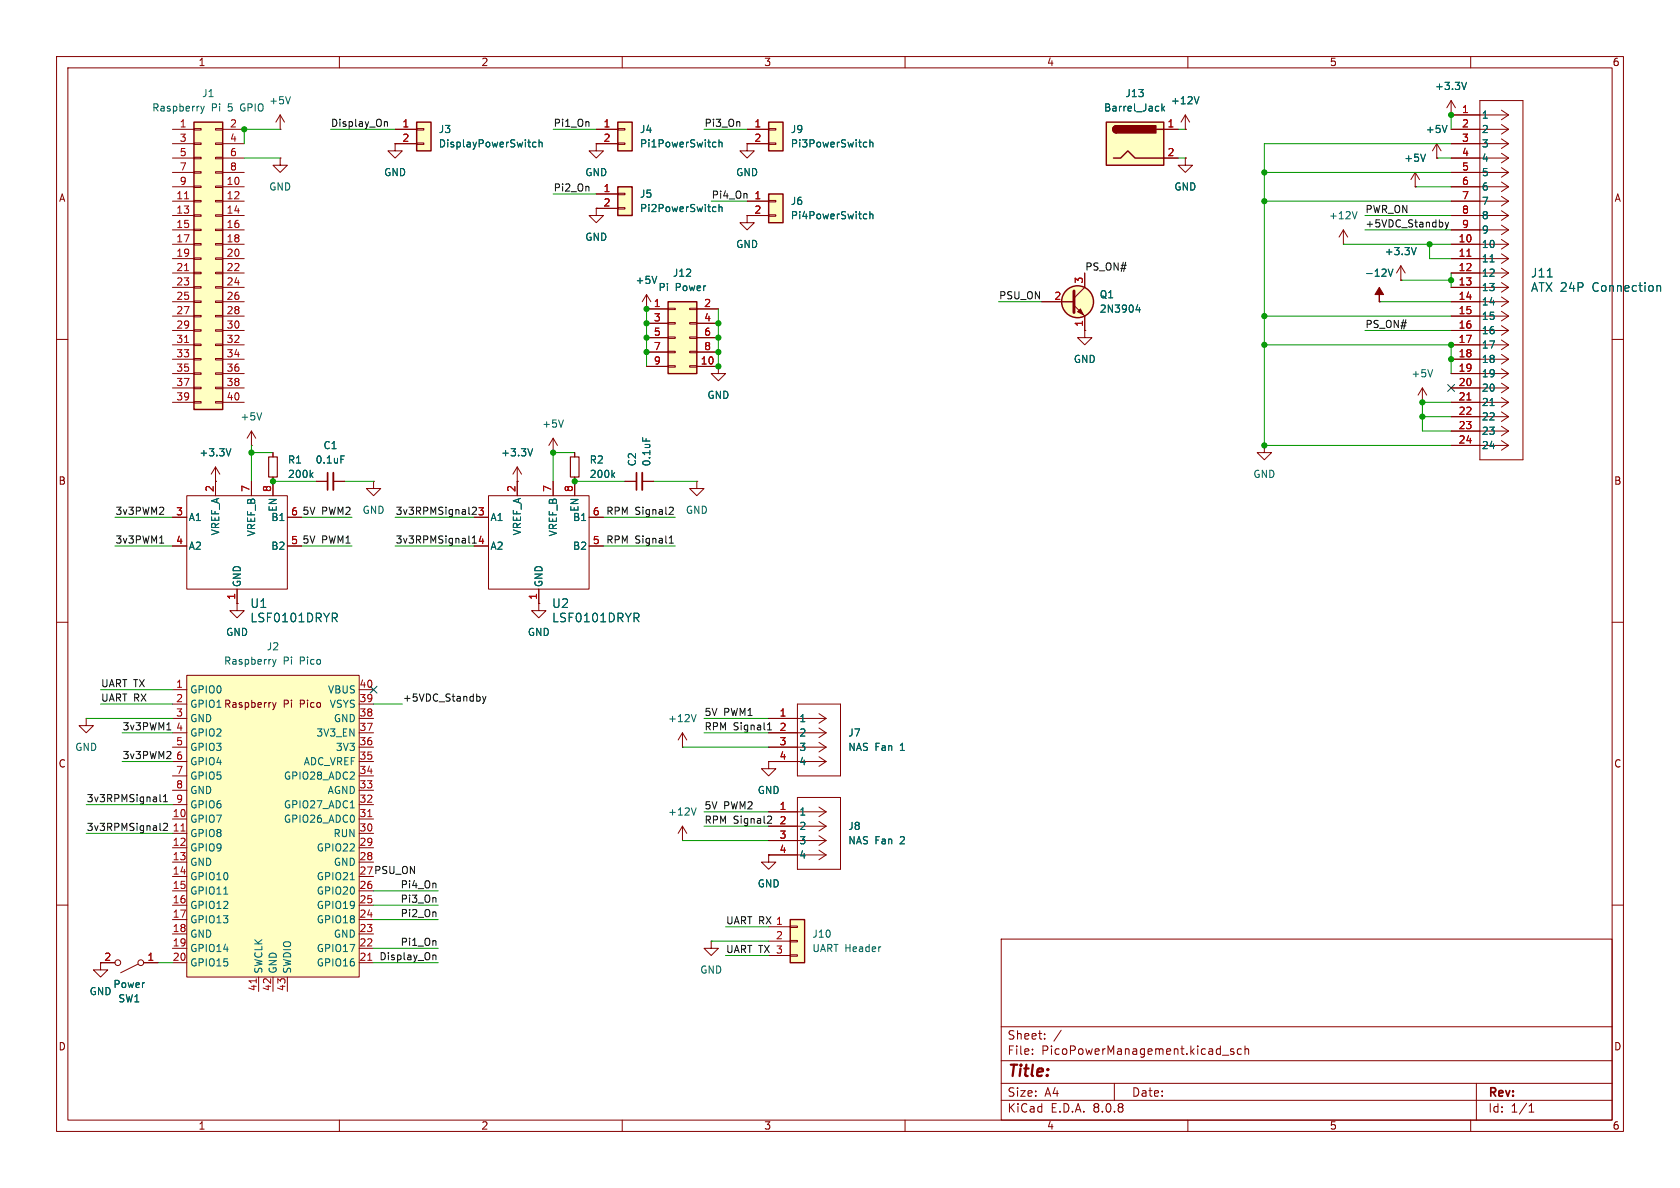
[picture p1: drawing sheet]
<svg xmlns="http://www.w3.org/2000/svg" width="297mm" height="210mm" viewBox="0 0 297 210" stroke-linecap="round" stroke-linejoin="round" font-family="sans-serif">
<g fill="none" stroke="#840000" stroke-width=".18">
<path d="M10 10h277v190h-277zM12 12h273v186h-273zM60 10v2M110 10v2M160 10v2M210 10v2M260 10v2M10 60h2M285 60h2M10 110h2M285 110h2M10 160h2"/>
<path d="M177 166h108v32h-108zM285 160h2M60 198v2M110 198v2M160 198v2M177 194.5h108M177 191.5h108M177 187.5h108M177 181.5h108M182.5 186.3v.1M182.5 185.5v.1M184.7 183.6v.1"/>
<path d="M184.7 182.8v.1M187.6 182.1l-1.3 2M197 191.5v3M210 198v2M216.1 186.5h1.1M218.1 185.5l-.4-.1-.2 .2 .1 .2 .5 .2v.3h-.6M219.5 185.5l-.5-.1-.3 .3v.4l.2 .2h.6M220.1 185.5l.2-.1 .4 .1v.9M220.1 184.9v1.5M260 198v2M261 191.5v6.5M270.3 196.6h.9"/>
<path d="M270.3 195.5l.4-.4v1.5"/>
</g>
<path d="M109.2 21.6h2.6v5.1h-2.6z" fill="#ffffc2"/>
<g fill="none" stroke="#840000" stroke-width=".18">
<path d="M49.5 27.9v1.3h1.3l-1.3 1.3-1.2-1.3h1.2M49.5 27.9h.1M49.5 22.9h.1M49.5 20.3l-.7 1.3M49.5 20.3v2.6M49.5 20.3l.8 1.3M105.4 22.9h3.8M105.4 25.4h3.8M109.2 25.3h1.3v.2h-1.3zM109.2 22.7h1.3v.3h-1.3zM132.1 38.1v1.3h1.2l-1.2 1.2-1.3-1.2h1.3M132.1 38.1h.1"/>
<path d="M97.8 77.5l-.8 1.2M97.8 77.5v2.5M97.8 77.5l.8 1.2M97.8 80h.1M120.6 148.6h.1M120.6 146.1l-.7 1.2M120.6 146.1v2.5M120.6 146.1l.8 1.2"/>
</g>
<path d="M109.2 21.6h2.6v5.1h-2.6z" fill="none" stroke="#840000" stroke-width=".25"/>
<path d="M51.3 17.1l-.4 1.3M126.2 25.1l.4 .1M126.6 25.9l-.4 .1M127.1 25.3l.2-.2 .3 .1 .1 .8M127.1 24.7v1.3M99.6 74.2l-.4 1.3M123.1 142.8l-.5 1.3" fill="none" stroke="#006464" stroke-width=".18"/>
<path d="M34.3 21.6h5.1v50.8h-5.1z" fill="#ffffc2"/>
<g fill="none" stroke="#840000" stroke-width=".18">
<path d="M30.5 22.9h3.8M30.5 33h3.8M30.5 35.6h3.8M30.5 38.1h3.8M30.5 25.4h3.8M30.5 27.9h3.8M30.5 30.5h3.8M34.3 38h1.3v.2h-1.3zM34.3 35.4h1.3v.3h-1.3zM34.3 32.9h1.3v.2h-1.3zM34.3 30.4h1.3v.2h-1.3zM34.3 27.8h1.3v.3h-1.3z"/>
<path d="M34.3 25.3h1.3v.2h-1.3zM34.3 22.7h1.3v.3h-1.3zM38.1 38h1.3v.2h-1.3zM38.1 35.4h1.3v.3h-1.3zM38.1 32.9h1.3v.2h-1.3zM38.1 30.4h1.3v.2h-1.3zM38.1 27.8h1.3v.3h-1.3zM38.1 25.3h1.3v.2h-1.3zM38.1 22.7h1.3v.3h-1.3zM39.4 22.9h3.8M39.4 33h3.8M39.4 35.6h3.8"/>
<path d="M39.4 38.1h3.8M39.4 25.4h3.8M39.4 27.9h3.8M39.4 30.5h3.8M69.8 25.4v1.3h1.3l-1.3 1.2-1.2-1.2h1.2M69.8 25.4h.1M30.5 40.6h3.8M30.5 43.2h3.8M30.5 45.7h3.8M30.5 48.3h3.8M30.5 50.8h3.8M30.5 53.3h3.8"/>
<path d="M30.5 55.9h3.8M30.5 58.4h3.8M34.3 58.3h1.3v.2h-1.3zM34.3 55.8h1.3v.2h-1.3zM34.3 53.2h1.3v.3h-1.3zM34.3 50.7h1.3v.2h-1.3zM34.3 48.1h1.3v.3h-1.3zM34.3 45.6h1.3v.2h-1.3zM34.3 43.1h1.3v.2h-1.3zM34.3 40.5h1.3v.3h-1.3zM38.1 58.3h1.3v.2h-1.3zM38.1 55.8h1.3v.2h-1.3z"/>
<path d="M38.1 53.2h1.3v.3h-1.3zM38.1 50.7h1.3v.2h-1.3zM38.1 48.1h1.3v.3h-1.3zM38.1 45.6h1.3v.2h-1.3zM38.1 43.1h1.3v.2h-1.3zM38.1 40.5h1.3v.3h-1.3zM39.4 40.6h3.8M39.4 43.2h3.8M39.4 45.7h3.8M39.4 48.3h3.8M39.4 50.8h3.8M39.4 53.3h3.8"/>
<path d="M39.4 55.9h3.8M39.4 58.4h3.8M30.5 61h3.8M30.5 63.5h3.8M30.5 66h3.8M30.5 68.6h3.8M30.5 71.1h3.8M34.3 71h1.3v.2h-1.3zM34.3 68.5h1.3v.2h-1.3zM34.3 65.9h1.3v.3h-1.3zM34.3 63.4h1.3v.2h-1.3zM34.3 60.8h1.3v.3h-1.3z"/>
<path d="M38.1 71h1.3v.2h-1.3zM38.1 68.5h1.3v.2h-1.3zM38.1 65.9h1.3v.3h-1.3zM38.1 63.4h1.3v.2h-1.3zM38.1 60.8h1.3v.3h-1.3zM39.4 61h3.8M39.4 63.5h3.8M39.4 66h3.8M39.4 68.6h3.8M39.4 71.1h3.8M120.6 132.1h.1M120.6 129.5l-.7 1.3"/>
<path d="M120.6 129.5v2.6M120.6 129.5l.8 1.3"/>
</g>
<path d="M34.3 21.6h5.1v50.8h-5.1z" fill="none" stroke="#840000" stroke-width=".25"/>
<path d="M32.6 35.1h.8M32.6 47.8h.8M32.6 60.5h.8" fill="none" stroke="#a90000" stroke-width=".18"/>
<path d="M35.5 18.8l.3 .8M35.8 19.6l-.3 .5M36.1 18.8l-.3 .8M123.1 126.3l-.5 1.3" fill="none" stroke="#006464" stroke-width=".18"/>
<path d="M73.7 21.6h2.5v5.1h-2.5z" fill="#ffffc2"/>
<g fill="none" stroke="#840000" stroke-width=".18">
<path d="M256.5 17.8l-.7 1.3M256.5 17.8v2.5M256.5 17.8l.8 1.3M69.8 22.9h3.9M69.8 25.4h3.9M73.7 25.3h1.2v.2h-1.2zM73.7 22.7h1.2v.3h-1.2zM256.5 20.3h.1M184.1 53.3h5.8M189.9 54l1.9 1.9v2.5M191.8 58.4v1.3h1.2l-1.2 1.3-1.3-1.3h1.3M191.8 58.4h.1"/>
<path d="M191.8 48.3v2.5l-1.9 1.9M237.5 43.2h.1M237.5 40.6l-.8 1.3M237.5 40.6v2.6M237.5 40.6l.8 1.3M44.4 78.7h.1M44.4 76.2l-.7 1.3M44.4 76.2v2.5M44.4 76.2l.8 1.3M127 64.8v1.2h1.3l-1.3 1.3-1.3-1.3h1.3M127 64.8h.1M38.1 85.1h.1"/>
<path d="M38.1 82.6l-.8 1.2M38.1 82.6v2.5M38.1 82.6l.8 1.2M48.3 80v.8M48.3 84.3v.8M55.9 85.1h2M58.9 85.1h2.1M110.5 85.1h2M113.5 85.1h2.1M41.9 106.7v1.3h1.3l-1.3 1.2-1.3-1.2h1.3M41.9 106.7h.1M135.9 134.6v1.3h1.3l-1.3 1.3-1.3-1.3h1.3"/>
<path d="M135.9 134.6h.1M135.9 134.6h10.1M135.9 132.1h10.1M135.9 129.5h10.1M135.9 127h10.1M141 124.5h7.6v12.7h-7.6zM144.8 133.8l1.2 .8M144.8 131.2l1.2 .9M144.8 128.7l1.2 .8M144.8 126.2l1.2 .8M146 134.6l-1.2 .9M146 132.1l-1.2 .8"/>
<path d="M146 129.5l-1.2 .9M146 127l-1.2 .8M135.9 151.1v1.3h1.3l-1.3 1.3-1.3-1.3h1.3M135.9 151.1h.1M135.9 151.1h10.1M135.9 148.6h10.1M135.9 146.1h10.1M135.9 143.5h10.1M141 141h7.6v12.7h-7.6zM144.8 150.3l1.2 .8M144.8 147.7l1.2 .9M144.8 145.2l1.2 .9"/>
<path d="M144.8 142.7l1.2 .8M146 151.1l-1.2 .9M146 148.6l-1.2 .8M146 146.1l-1.2 .8M146 143.5l-1.2 .9M125.7 166.4v1.2h1.3l-1.3 1.3-1.2-1.3h1.2M125.7 166.4h.1"/>
</g>
<g fill="none" stroke="#840000" stroke-width=".25">
<path d="M73.7 21.6h2.5v5.1h-2.5z"/>
<circle cx="190.5" cy="53.3" r="2.82"/>
</g>
<g fill="none" stroke="#006464" stroke-width=".18">
<path d="M259.3 14.5l-.5 1.3M94.8 25.2l-.4-.1-.2 .3 .1 .5h.5M95.3 25.3l.2-.2 .3 .1v.8M95.3 24.7v1.3M239.9 37.4l-.4 1.3M201.1 53.9l-.3 .9h.8M201.4 54.3v.9M40.8 79.3l-.4 1.3M46.3 73l-.5 1.2M113.6 77.4v.6M55 83.9l.3 .5M55.3 83.6l-.5 .4"/>
<path d="M60.3 80.6h.6"/>
</g>
<path d="M58.9 83.6v3M113.5 83.6v3" fill="none" stroke="#840000" stroke-width=".33"/>
<path d="M57.9 83.6v3M112.5 83.6v3" fill="none" stroke="#840000" stroke-width=".3"/>
<path d="M47.5 80.8h1.5v3.5h-1.5z" fill="none" stroke="#840000" stroke-width=".2"/>
<circle cx="190.5" cy="53.3" r="2.82" fill="#ffffc2" stroke="#ffffc2" stroke-width=".18"/>
<path d="M189.9 51.4v3.8" fill="none" stroke="#840000" stroke-width=".51"/>
<path d="M190.5 55.1l.5-.5 .5 1z" fill="#840000" stroke="#840000" stroke-width=".18"/>
<path d="M139.7 162.6h2.5v7.6h-2.5z" fill="#ffffc2"/>
<g fill="none" stroke="#840000" stroke-width=".18">
<path d="M105.4 25.4v1.3h1.3l-1.3 1.2-1.3-1.2h1.3M105.4 25.4h.1M209.5 27.9v1.3h1.3l-1.3 1.3-1.2-1.3h1.2M209.5 27.9h.1M209.5 22.9h.1M209.5 20.3l-.7 1.3M209.5 20.3v2.6M209.5 20.3l.8 1.3M223.5 78.7v1.3h1.3l-1.3 1.3-1.3-1.3h1.3M223.5 78.7h.1M30.5 91.4h2.5M30.5 96.5h2.5"/>
<path d="M33 87.6h17.8v16.5h-17.8zM38.1 85.1v2.5M44.4 85.1v2.5M48.3 85.1v2.5M50.8 91.4h2.5M50.8 96.5h2.5M66 85.1v1.3h1.3l-1.3 1.2-1.2-1.2h1.2M66 85.1h.1M41.9 104.1v2.6M135.9 163.8h3.8M135.9 166.4h3.8M135.9 168.9h3.8"/>
<path d="M139.7 168.8h1.3v.2h-1.3zM139.7 166.2h1.3v.3h-1.3zM139.7 163.7h1.3v.3h-1.3z"/>
</g>
<path d="M139.7 162.6h2.5v7.6h-2.5z" fill="none" stroke="#840000" stroke-width=".25"/>
<path d="M212 17.1l-.5 1.3M59.1 109.2l.5 .7M59.3 108.4l.3 .3-.1 .3-.2 .2" fill="none" stroke="#006464" stroke-width=".18"/>
<path d="M109.2 33h2.6v5.1h-2.6z" fill="#ffffc2"/>
<path d="M105.4 34.3h3.8M105.4 36.8h3.8M109.2 36.7h1.3v.3h-1.3zM109.2 34.2h1.3v.2h-1.3zM243.8 53.3h.1" fill="none" stroke="#840000" stroke-width=".18"/>
<path d="M109.2 33h2.6v5.1h-2.6z" fill="none" stroke="#840000" stroke-width=".25"/>
<path d="M126.2 36.6h.4M126.6 37.3l-.4 .1M127.1 36.7l.2-.1h.3l.1 .8M127.1 36.1v1.3M245.4 47.6l.4 1.2 .5-1.2" fill="none" stroke="#006464" stroke-width=".18"/>
<path d="M243.8 50.8l.8 1.3h-.8v1.2v-1.2h-.7z" fill="#840000" stroke="#840000" stroke-width=".18"/>
<path d="M135.9 21.6h2.5v5.1h-2.5z" fill="#ffffc2"/>
<path d="M132.1 22.9h3.8M132.1 25.4h3.8M135.9 25.3h1.3v.2h-1.3zM135.9 22.7h1.3v.3h-1.3zM114.3 54.6h.1M114.3 52.1l-.8 1.2M114.3 52.1v2.5M114.3 52.1l.8 1.2M15.2 127v1.3h1.3l-1.3 1.2-1.2-1.2h1.2M15.2 127h.1" fill="none" stroke="#840000" stroke-width=".18"/>
<path d="M135.9 21.6h2.5v5.1h-2.5z" fill="none" stroke="#840000" stroke-width=".25"/>
<path d="M152.9 25.1l.3 .1M153.2 25.9l-.3 .1M153.8 25.3l.2-.2 .3 .1v.8M153.8 24.7v1.3M116.1 48.8l-.4 1.3" fill="none" stroke="#006464" stroke-width=".18"/>
<path d="M118.1 53.3h5.1v12.7h-5.1z" fill="#ffffc2"/>
<g fill="none" stroke="#840000" stroke-width=".18">
<path d="M261.6 17.8h7.6v63.5h-7.6zM265.4 19.5l1.3 .8M132.1 25.4v1.3h1.2l-1.2 1.2-1.3-1.2h1.3M132.1 25.4h.1M256.5 38.1h10.2M256.5 35.6h10.2M256.5 33h10.2M256.5 30.5h10.2M256.5 27.9h10.2M256.5 25.4h10.2M256.5 22.9h10.2M256.5 20.3h10.2"/>
<path d="M265.4 39.8l1.3 .8M265.4 37.3l1.3 .8M265.4 34.7l1.3 .9M265.4 32.2l1.3 .8M265.4 29.6l1.3 .9M265.4 27.1l1.3 .8M265.4 24.6l1.3 .8M265.4 22l1.3 .9M266.7 38.1l-1.3 .8M266.7 35.6l-1.3 .8M266.7 33l-1.3 .9M266.7 30.5l-1.3 .8"/>
<path d="M266.7 27.9l-1.3 .9M266.7 25.4l-1.3 .8M266.7 22.9l-1.3 .8M266.7 20.3l-1.3 .9M114.3 54.6h3.8M114.3 57.2h3.8M114.3 59.7h3.8M118.1 59.6h1.3v.2h-1.3zM118.1 57h1.3v.3h-1.3zM118.1 54.5h1.3v.2h-1.3zM121.9 59.6h1.3v.2h-1.3zM121.9 57h1.3v.3h-1.3z"/>
<path d="M121.9 54.5h1.3v.2h-1.3zM123.2 54.6h3.8M123.2 57.2h3.8M123.2 59.7h3.8M247.6 49.5h.1M247.6 47l-.7 1.3M247.6 47v2.5M247.6 47l.8 1.3M256.5 58.4h10.2M256.5 55.9h10.2M256.5 53.3h10.2M256.5 50.8h10.2"/>
<path d="M256.5 48.3h10.2M256.5 45.7h10.2M256.5 43.2h10.2M256.5 40.6h10.2M265.4 57.6l1.3 .8M265.4 55l1.3 .9M265.4 52.5l1.3 .8M265.4 50l1.3 .8M265.4 47.4l1.3 .9M265.4 44.9l1.3 .8M265.4 42.3l1.3 .9M266.7 58.4l-1.3 .9"/>
<path d="M266.7 55.9l-1.3 .8M266.7 53.3l-1.3 .9M266.7 50.8l-1.3 .8M266.7 48.3l-1.3 .8M266.7 45.7l-1.3 .9M266.7 43.2l-1.3 .8M266.7 40.6l-1.3 .9M114.3 64.8h3.8M114.3 62.2h3.8M118.1 64.6h1.3v.3h-1.3zM118.1 62.1h1.3v.3h-1.3zM121.9 64.6h1.3v.3h-1.3z"/>
<path d="M121.9 62.1h1.3v.3h-1.3zM123.2 64.8h3.8M123.2 62.2h3.8M251.5 71.1h.1M251.5 68.6l-.8 1.3M251.5 68.6v2.5M251.5 68.6l.7 1.3M256.5 78.7h10.2M256.5 76.2h10.2M256.5 73.7h10.2M256.5 71.1h10.2M256.5 68.6h10.2"/>
<path d="M256.5 66h10.2M256.5 63.5h10.2M256.5 61h10.2M265.4 77.9l1.3 .8M265.4 75.4l1.3 .8M265.4 72.8l1.3 .9M265.4 70.3l1.3 .8M265.4 67.7l1.3 .9M265.4 65.2l1.3 .8M265.4 62.7l1.3 .8M265.4 60.1l1.3 .9M266.7 78.7l-1.3 .9"/>
<path d="M266.7 76.2l-1.3 .8M266.7 73.7l-1.3 .8M266.7 71.1l-1.3 .9M266.7 68.6l-1.3 .8M266.7 66l-1.3 .9M266.7 63.5l-1.3 .8M266.7 61l-1.3 .8"/>
</g>
<path d="M118.1 53.3h5.1v12.7h-5.1z" fill="none" stroke="#840000" stroke-width=".25"/>
<path d="M250.4 43.8l-.5 1.2M263.4 46.3h.8M273.5 49h.9M292.9 50.5v1M292.9 50.6l.2-.1 .4 .1 .1 .9M253.3 65.3l-.4 1.3M263.4 71.7h.8" fill="none" stroke="#006464" stroke-width=".18"/>
<path d="M259.3 45.3h.7M259.3 70.7h.7" fill="none" stroke="#a90000" stroke-width=".18"/>
<path d="M135.9 34.3h2.5v5.1h-2.5z" fill="#ffffc2"/>
<path d="M132.1 35.6h3.8M132.1 38.1h3.8M135.9 38h1.3v.2h-1.3zM135.9 35.4h1.3v.3h-1.3zM250.2 33h.1M250.2 30.5l-.8 1.3M250.2 30.5v2.5M250.2 30.5l.8 1.3M254 27.9h.1M254 25.4l-.8 1.3M254 25.4v2.5M254 25.4l.8 1.3" fill="none" stroke="#840000" stroke-width=".18"/>
<path d="M135.9 34.3h2.5v5.1h-2.5z" fill="none" stroke="#840000" stroke-width=".25"/>
<path d="M152.9 37.8l.3 .1M153.2 38.6l-.3 .1M153.8 38l.2-.2 .3 .1v.8M153.8 37.4v1.3M252 27.2l-.4 1.3M255.8 22.2l-.4 1.2" fill="none" stroke="#006464" stroke-width=".18"/>
<path d="M195.6 21.6h10.1v7.6h-10.1z" fill="#ffffc2"/>
<path d="M195.6 21.6h10.1v7.6h-10.1zM196.8 27.9h1.3l1.3-1.2 1.3 1.2h5M197.4 22.2a.64 .64 0 0 0-.7 .7 .64 .64 0 0 0 .7 .6M204.5 22.9h1.2" fill="none" stroke="#840000" stroke-width=".25"/>
<g fill="#840000" stroke="#840000" stroke-width=".25">
<path d="M196.9 22.4l.5-.2v1.3a.63 .63 0 0 1-.6-.4 .63 .63 0 0 1 .1-.7z"/>
<path d="M197.4 22.2h6.9v1.3h-6.9z"/>
</g>
<path d="M205.7 22.9h2.6M205.7 27.9h2.6" fill="none" stroke="#840000" stroke-width=".18"/>
<path d="M205.4 18.4v1.2M205.5 19.1l.4 .5M205.9 18.8l-.5 .5" fill="none" stroke="#006464" stroke-width=".18"/>
<path d="M33 119.4h30.5v53.3h-30.5z" fill="#ffffc2"/>
<g fill="none" stroke="#840000" stroke-width=".18">
<path d="M69.8 25.4h.1M69.8 22.9h3.9M69.8 25.4h3.9M105.4 36.8v1.3h1.3l-1.3 1.3-1.3-1.3h1.3M105.4 36.8h.1M105.4 25.4h.1M105.4 22.9h3.8M105.4 25.4h3.8M105.4 34.3h3.8M105.4 36.8h3.8M132.1 25.4h.1M132.1 38.1h.1"/>
<path d="M132.1 35.6h3.8M132.1 38.1h3.8M132.1 22.9h3.8M132.1 25.4h3.8M205.7 22.9h2.6M205.7 27.9h2.6M209.5 27.9h.1M209.5 22.9h.1M250.2 33h.1M254 27.9h.1M256.5 20.3h.1M256.5 35.6h5.1"/>
<path d="M256.5 38.1h5.1M256.5 22.9h5.1M256.5 25.4h5.1M256.5 27.9h5.1M256.5 20.3h5.1M256.5 30.5h5.1M256.5 33h5.1M114.3 54.6h.1M114.3 54.6h3.8M114.3 57.2h3.8M114.3 59.7h3.8M123.2 54.6h3.8"/>
<path d="M123.2 57.2h3.8M123.2 59.7h3.8M184.1 53.3h5.8M191.8 58.4h.1M191.8 48.3v2.5M191.8 55.9v2.5M243.8 53.3h.1M247.6 49.5h.1M256.5 53.3h5.1M256.5 43.2h5.1M256.5 45.7h5.1M256.5 48.3h5.1"/>
<path d="M256.5 50.8h5.1M256.5 55.9h5.1M256.5 58.4h5.1M256.5 40.6h5.1M114.3 64.8h3.8M114.3 62.2h3.8M123.2 64.8h3.8M123.2 62.2h3.8M127 64.8h.1M256.5 61h5.1M256.5 63.5h5.1M256.5 66h5.1"/>
<path d="M256.5 68.6h5.1M256.5 71.1h5.1M256.5 73.7h5.1M256.5 76.2h5.1M256.5 78.7h5.1M30.5 91.4h2.5M30.5 96.5h2.5M38.1 85.1h.1M38.1 85.1v2.5M44.4 85.1v2.5M48.3 80v.8M48.3 84.3v3.3"/>
<path d="M50.8 91.4h2.5M50.8 96.5h2.5M55.9 85.1h2M58.9 85.1h2.1M83.8 91.4h2.6M83.8 96.5h2.6M86.4 87.6h17.7v16.5h-17.7zM91.4 85.1h.1M91.4 82.6v5M91.4 82.6l-.7 1.2M91.4 82.6l.8 1.2M97.8 85.1v2.5"/>
<path d="M101.6 80v.8M101.6 84.3v3.3M104.1 91.4h2.6M104.1 96.5h2.6M110.5 85.1h2M113.5 85.1h2.1M123.2 85.1v1.3h1.3l-1.3 1.2-1.3-1.2h1.3M123.2 85.1h.1M33 119.4h30.5v53.3h-30.5zM41.9 106.7h.1M41.9 104.1v2.6M95.2 106.7v1.3h1.3l-1.3 1.2-1.2-1.2h1.2"/>
<path d="M95.2 106.7h.1M95.2 104.1v2.6M30.5 121.9h2.5M30.5 124.5h2.5M30.5 127h2.5M30.5 139.7h2.5M30.5 137.2h2.5M30.5 134.6h2.5M30.5 132.1h2.5M30.5 129.5h2.5M48.2 124.2l.3 .8M48.5 125l-.3 .5"/>
<path d="M48.8 124.2l-.3 .8M63.5 121.9h2.5M63.5 124.5h2.5M63.5 127h2.5M63.5 139.7h2.5M63.5 137.2h2.5M63.5 134.6h2.5M63.5 132.1h2.5M63.5 129.5h2.5M135.9 134.6h.1M135.9 127h5.1M135.9 134.6h5.1"/>
<path d="M135.9 132.1h5.1M135.9 129.5h5.1M30.5 144.8h2.5M30.5 147.3h2.5M30.5 149.9h2.5M30.5 152.4h2.5M30.5 154.9h2.5M30.5 157.5h2.5M30.5 142.2h2.5M63.5 144.8h2.5M63.5 147.3h2.5M63.5 149.9h2.5"/>
<path d="M63.5 152.4h2.5M63.5 157.5h2.5M63.5 142.2h2.5M135.9 151.1h.1M135.9 143.5h5.1M135.9 146.1h5.1M135.9 148.6h5.1M135.9 151.1h5.1M20.3 170.2h-2.5v1.3h1.2l-1.2 1.2-1.3-1.2h1.3M24.4 170.4l-3.1 1.6M25.4 170.2h2.5M30.5 160h2.5"/>
<path d="M30.5 162.6h2.5M30.5 165.1h2.5M30.5 167.6h2.5M30.5 170.2h2.5M45.7 172.7v2.6M48.3 172.7v2.6M50.8 172.7v2.6M63.5 160h2.5M63.5 162.6h2.5M63.5 165.1h2.5M63.5 167.6h2.5M63.5 170.2h2.5"/>
<circle cx="20.8" cy="170.2" r=".51"/>
<circle cx="24.9" cy="170.2" r=".51"/>
</g>
<path d="M259.3 45.3h.7M259.3 70.7h.7M32 146.9h.7M65 144.4h.7M45.3 173v.7M65 169.8h.7" fill="none" stroke="#a90000" stroke-width=".18"/>
<g fill="none" stroke="#006464" stroke-width=".18">
<path d="M205.4 18.4v1.2M205.5 19.1l.4 .5M205.9 18.8l-.5 .5M212 17.1l-.5 1.3M259.3 14.5l-.5 1.3M94.8 25.2l-.4-.1-.2 .3 .1 .5h.5M95.3 25.3l.2-.2 .3 .1v.8M95.3 24.7v1.3M126.2 25.1l.4 .1M126.2 36.6h.4M126.6 25.9l-.4 .1M126.6 37.3l-.4 .1"/>
<path d="M127.1 25.3l.2-.2 .3 .1 .1 .8M127.1 36.7l.2-.1h.3l.1 .8M127.1 24.7v1.3M127.1 36.1v1.3M152.9 37.8l.3 .1M152.9 25.1l.3 .1M153.2 38.6l-.3 .1M153.2 25.9l-.3 .1M153.8 38l.2-.2 .3 .1v.8M153.8 24.7v1.3M153.8 37.4v1.3M153.8 25.3l.2-.2 .3 .1v.8"/>
<path d="M252 27.2l-.4 1.3M255.8 22.2l-.4 1.2M116.1 48.8l-.4 1.3M201.1 53.9l-.3 .9h.8M201.4 54.3v.9M245.4 47.6l.4 1.2 .5-1.2M250.4 43.8l-.5 1.2M263.4 46.3h.8M273.5 49h.9M292.9 50.5v1M292.9 50.6l.2-.1 .4 .1 .1 .9M40.8 79.3l-.4 1.3"/>
<path d="M94.2 79.3l-.5 1.3M113.6 77.4v.6M263.4 71.7h.8M55 83.9l.3 .5M55.3 83.6l-.5 .4M60.3 80.6h.6M108.3 83.9l.4 .5M108.7 83.6l-.5 .4M48.2 116.6l.3 .8M48.5 117.4l-.3 .4M48.8 116.6l-.3 .8M59.1 109.2l.5 .7"/>
<path d="M59.3 108.4l.3 .3-.1 .3-.2 .2M112.5 109.2l.5 .7M112.7 108.4l.3 .3-.1 .3-.2 .2M39.6 158.1h.7M61.9 155.5h.7M61.9 142.8h.7"/>
</g>
<path d="M100.8 80.8h1.6v3.5h-1.6z" fill="none" stroke="#840000" stroke-width=".2"/>
<g fill="none" stroke="#0f0f0f" stroke-width=".18">
<path d="M68 21.6h.4l.1 .7M255.5 39.3l.3 .8M256.1 39.3l-.3 .8M255.8 40.1l-.3 .5M28.2 96h.7M82.9 94.7v1.1l.2 .2M83 90.9h.1M83.5 96h.7M83.9 94.7l-.4 .4M84 89.7l-.5 .1M84.2 90.2l-.8 .7h.8M118.3 96h.7"/>
<path d="M118.3 95.1l.4-.4v1.3M118.5 89.7h.4l.1 .3-.7 .9h.7M29.5 129h.7M85.3 123.1l.3 .8M85.6 123.9l-.3 .5M85.9 123.1l-.3 .8M135.7 129h.7M135.7 128.1l.4-.3v1.2M28.3 140.5v1l.2 .2M28.3 146.7l.2 .1M28.9 145.7l.5-.2 .2 .4-.8 .9h.8M28.9 141.7h.7"/>
<path d="M28.9 140.8l.3-.3v1.2M135.9 144.3h.4l.1 .3-.8 .9h.8M76.6 168.9h.4l.1 .8"/>
</g>
<g fill="none" stroke="#009600" stroke-width=".18">
<path d="M43.2 27.9h6.3M49.5 22.9h-6.3v2.5M58.4 22.9h11.4M97.8 22.9h7.6M97.8 34.3h7.6M124.5 22.9h7.6M125.7 35.6h6.4M208.3 22.9h1.2M208.3 27.9h1.2M223.5 30.5h33M223.5 35.6h33M241.3 38.1h15.2"/>
<path d="M250.2 33h6.3M254 27.9h2.5M256.5 25.4h-33v53.3h33M256.5 20.3v2.6M114.3 54.6v10.2M127 54.6v10.2M176.5 53.3h7.6M223.5 55.9h33M237.5 43.2h19M241.3 58.4h15.2M241.3 40.6h15.2M243.8 53.3h12.7"/>
<path d="M247.6 49.5h8.9M252.7 43.2v2.5h3.8M256.5 48.3v2.5M44.4 78.7v6.4M223.5 61h33v5M251.5 73.7h5M256.5 71.1h-5v5.1h5M20.3 96.5h10.2M20.3 91.4h10.2M44.4 80h3.9M48.3 85.1h7.6M53.3 96.5h8.9"/>
<path d="M53.3 91.4h8.9M61 85.1h5M69.8 96.5h14M69.8 91.4h14M101.6 85.1h8.9M101.6 80h-3.8v5.1M106.7 96.5h12.7M106.7 91.4h12.7M115.6 85.1h7.6M15.2 127h15.3M17.8 124.5h12.7M17.8 121.9h12.7"/>
<path d="M21.6 129.5h8.9M21.6 134.6h8.9M66 124.5h5.1M120.6 132.1h15.3M124.5 129.5h11.4M124.5 127h11.4M15.2 142.2h15.3M15.2 147.3h15.3M66 157.5h11.5M120.6 148.6h15.3M124.5 143.5h11.4M124.5 146.1h11.4"/>
<path d="M27.9 170.2h2.6M66 170.2h11.5M66 167.6h11.5M66 162.6h11.5M66 160h11.5M125.7 166.4h10.2M128.3 168.9h7.6M128.3 163.8h7.6"/>
</g>
<path d="M255.9 68l1.2 1.2M257.1 68l-1.2 1.2M65.4 121.3l1.2 1.2M66.6 121.3l-1.2 1.2" fill="none" stroke="#000084" stroke-width=".18"/>
<g fill="#009600" stroke="#009600" stroke-width=".18">
<circle cx="114.3" cy="57.2" r=".46"/>
<circle cx="114.3" cy="54.6" r=".46"/>
<circle cx="127" cy="59.7" r=".46"/>
<circle cx="127" cy="62.2" r=".46"/>
<circle cx="127" cy="64.8" r=".46"/>
<circle cx="127" cy="57.2" r=".46"/>
<circle cx="114.3" cy="62.2" r=".46"/>
<circle cx="114.3" cy="59.7" r=".46"/>
<circle cx="97.8" cy="80" r=".46"/>
<circle cx="101.6" cy="85.1" r=".46"/>
<circle cx="43.2" cy="22.9" r=".46"/>
<circle cx="44.4" cy="80" r=".46"/>
<circle cx="48.3" cy="85.1" r=".46"/>
<circle cx="223.5" cy="35.6" r=".46"/>
<circle cx="223.5" cy="55.9" r=".46"/>
<circle cx="223.5" cy="30.5" r=".46"/>
<circle cx="223.5" cy="61" r=".46"/>
<circle cx="223.5" cy="78.7" r=".46"/>
<circle cx="251.5" cy="73.7" r=".46"/>
<circle cx="256.5" cy="63.5" r=".46"/>
<circle cx="256.5" cy="61" r=".46"/>
<circle cx="256.5" cy="49.5" r=".46"/>
<circle cx="256.5" cy="20.3" r=".46"/>
<circle cx="251.5" cy="71.1" r=".46"/>
<circle cx="252.7" cy="43.2" r=".46"/>
</g>
<text font-size="2.8" fill="#840000" x="178" y="190.9">Title:</text>
<g font-size="2.1" fill="#006464">
<text x="270.6" y="49.3">J11</text>
<text x="270.6" y="51.8">ATX 24P</text>
<text x="281.5" y="51.8">Connection</text>
<text x="44.2" y="107.7">U1</text>
<text x="97.5" y="107.7">U2</text>
<text x="44.2" y="110.2">LSF0101DRYR</text>
<text x="97.5" y="110.2">LSF0101DRYR</text>
</g>
<g font-size="2.1" fill="#840000">
<text x="178" y="184">Sheet:</text>
<text x="178" y="186.7">File:</text>
<text x="184.1" y="186.7">PicoPowerManagement.kicad_sch</text>
<text x="178" y="196.9">KiCad</text>
<text x="178" y="194.1">Size:</text>
<text x="184.7" y="194.1">A4</text>
<text x="185.7" y="196.9">E.D.A.</text>
<text x="193.3" y="196.9">8.0.8</text>
<text x="200" y="194.1">Date:</text>
<text x="263" y="194.3">Rev:</text>
<text x="263" y="196.9">Id:</text>
<text x="267.1" y="196.9">1/1</text>
</g>
<g font-size="1.8" fill="#840000">
<text x="35" y="11.9">1</text>
<text x="85" y="11.9">2</text>
<text x="135" y="11.9">3</text>
<text x="185" y="11.9">4</text>
<text x="235" y="11.9">5</text>
<text x="285" y="11.9">6</text>
<text x="10.3" y="35.9">A</text>
<text x="285.3" y="35.9">A</text>
<text x="10.3" y="85.9">B</text>
<text x="285.3" y="85.9">B</text>
<text x="50.1" y="125.3">Pi</text>
<text x="53.1" y="125.3">Pico</text>
<text x="10.3" y="135.9">C</text>
<text x="285.3" y="135.9">C</text>
<text x="10.3" y="185.9">D</text>
<text x="285.3" y="185.9">D</text>
<text x="35" y="199.9">1</text>
<text x="85" y="199.9">2</text>
<text x="135" y="199.9">3</text>
<text x="185" y="199.9">4</text>
<text x="235" y="199.9">5</text>
<text x="285" y="199.9">6</text>
</g>
<g font-size="1.8" fill="#006464">
<text x="35.6" y="17.4">J1</text>
<text x="198.9" y="17.4">J13</text>
<text x="253.6" y="16.1">+3.3V</text>
<text x="26.8" y="19.9">Raspberry</text>
<text x="37.4" y="19.9">Pi</text>
<text x="40.4" y="19.9">5</text>
<text x="42.8" y="19.9">GPIO</text>
<text x="47.5" y="18.6">+5V</text>
<text x="77.5" y="23.7">J3</text>
<text x="113" y="23.7">J4</text>
<text x="139.7" y="23.7">J9</text>
<text x="195.1" y="19.9">Barrel_Jack</text>
<text x="206.9" y="18.6">+12V</text>
<text x="252" y="23.7">+5V</text>
<text x="261.9" y="21.2">1</text>
<text x="261.9" y="23.7">2</text>
<text x="77.5" y="26.3">DisplayPowerSwitch</text>
<text x="113" y="26.3">Pi1PowerSwitch</text>
<text x="139.7" y="26.3">Pi3PowerSwitch</text>
<text x="248.2" y="28.8">+5V</text>
<text x="261.9" y="26.3">3</text>
<text x="261.9" y="28.8">4</text>
<text x="47.5" y="33.9">GND</text>
<text x="67.8" y="31.3">GND</text>
<text x="103.4" y="31.3">GND</text>
<text x="113" y="35.2">J5</text>
<text x="130" y="31.3">GND</text>
<text x="207.5" y="33.9">GND</text>
<text x="261.9" y="31.3">5</text>
<text x="261.9" y="33.9">6</text>
<text x="113" y="37.7">Pi2PowerSwitch</text>
<text x="139.7" y="36.4">J6</text>
<text x="139.7" y="39">Pi4PowerSwitch</text>
<text x="234.8" y="39">+12V</text>
<text x="261.9" y="36.4">7</text>
<text x="261.9" y="39">8</text>
<text x="261.9" y="41.5">9</text>
<text x="103.4" y="42.8">GND</text>
<text x="130" y="44">GND</text>
<text x="244.7" y="45.3">+3.3V</text>
<text x="261.9" y="44">10</text>
<text x="261.9" y="46.6">11</text>
<text x="112.3" y="50.4">+5V</text>
<text x="116.3" y="51.7">Pi</text>
<text x="118.9" y="49.1">J12</text>
<text x="119.4" y="51.7">Power</text>
<text x="194.3" y="52.9">Q1</text>
<text x="241.2" y="49.1">-12V</text>
<text x="261.9" y="49.1">12</text>
<text x="261.9" y="51.7">13</text>
<text x="194.3" y="55.5">2N3904</text>
<text x="261.9" y="54.2">14</text>
<text x="261.9" y="56.7">15</text>
<text x="261.9" y="59.3">16</text>
<text x="189.7" y="64.4">GND</text>
<text x="261.9" y="61.8">17</text>
<text x="261.9" y="64.4">18</text>
<text x="125" y="70.7">GND</text>
<text x="249.4" y="66.9">+5V</text>
<text x="261.9" y="66.9">19</text>
<text x="261.9" y="69.4">20</text>
<text x="261.9" y="72">21</text>
<text x="42.4" y="74.5">+5V</text>
<text x="95.8" y="75.8">+5V</text>
<text x="261.9" y="74.5">22</text>
<text x="261.9" y="77.1">23</text>
<text x="35.2" y="80.9">+3.3V</text>
<text x="50.8" y="82.1">R1</text>
<text x="55.7" y="82.1">0.1uF</text>
<text x="57.1" y="79.6">C1</text>
<text x="88.5" y="80.9">+3.3V</text>
<text x="104.1" y="82.1">R2</text>
<text x="112.6" y="82.5" transform="rotate(-90 112.6 82.5)">C2</text>
<text x="115.2" y="82.5" transform="rotate(-90 115.2 82.5)">0.1uF</text>
<text x="261.9" y="79.6">24</text>
<text x="50.8" y="84.7">200k</text>
<text x="104.1" y="84.7">200k</text>
<text x="221.5" y="84.7">GND</text>
<text x="33.3" y="92.3">A1</text>
<text x="39" y="94.7" transform="rotate(-90 39 94.7)">VREF_A</text>
<text x="45.3" y="94.9" transform="rotate(-90 45.3 94.9)">VREF_B</text>
<text x="47.9" y="92.3">B1</text>
<text x="49.1" y="90.6" transform="rotate(-90 49.1 90.6)">EN</text>
<text x="64" y="91">GND</text>
<text x="86.6" y="92.3">A1</text>
<text x="92.3" y="94.7" transform="rotate(-90 92.3 94.7)">VREF_A</text>
<text x="98.7" y="94.9" transform="rotate(-90 98.7 94.9)">VREF_B</text>
<text x="101.2" y="92.3">B1</text>
<text x="102.5" y="90.6" transform="rotate(-90 102.5 90.6)">EN</text>
<text x="121.2" y="91">GND</text>
<text x="33.3" y="97.4">A2</text>
<text x="47.9" y="97.4">B2</text>
<text x="86.6" y="97.4">A2</text>
<text x="101.2" y="97.4">B2</text>
<text x="42.8" y="103.9" transform="rotate(-90 42.8 103.9)">GND</text>
<text x="96.1" y="103.9" transform="rotate(-90 96.1 103.9)">GND</text>
<text x="39.9" y="112.6">GND</text>
<text x="93.2" y="112.6">GND</text>
<text x="39.5" y="117.7">Raspberry</text>
<text x="47.1" y="115.2">J2</text>
<text x="50.1" y="117.7">Pi</text>
<text x="53.1" y="117.7">Pico</text>
<text x="33.5" y="122.8">GPIO0</text>
<text x="33.5" y="125.3">GPIO1 Raspberry</text>
<text x="57.9" y="122.8">VBUS</text>
<text x="58.2" y="125.3">VSYS</text>
<text x="33.5" y="127.9">GND</text>
<text x="33.5" y="130.4">GPIO2</text>
<text x="55.8" y="130.4">3V3_EN</text>
<text x="58.9" y="127.9">GND</text>
<text x="118" y="127.9">+12V</text>
<text x="141.2" y="127.9">1</text>
<text x="141.2" y="130.4">2</text>
<text x="149.9" y="130.4">J7</text>
<text x="13.2" y="132.9">GND</text>
<text x="33.5" y="132.9">GPIO3</text>
<text x="33.5" y="135.5">GPIO4</text>
<text x="53.6" y="135.5">ADC_VREF</text>
<text x="59.3" y="132.9">3V3</text>
<text x="141.2" y="132.9">3</text>
<text x="141.2" y="135.5">4</text>
<text x="149.9" y="132.9">NAS Fan</text>
<text x="159.2" y="132.9">1</text>
<text x="33.5" y="138">GPIO5</text>
<text x="33.5" y="140.6">GND</text>
<text x="33.5" y="143.1">GPIO6</text>
<text x="50.1" y="143.1">GPIO27_ADC1</text>
<text x="50.1" y="138">GPIO28_ADC2</text>
<text x="57.8" y="140.6">AGND</text>
<text x="133.9" y="140.6">GND</text>
<text x="33.5" y="145.6">GPIO7</text>
<text x="33.5" y="148.2">GPIO8</text>
<text x="50.1" y="145.6">GPIO26_ADC0</text>
<text x="58.9" y="148.2">RUN</text>
<text x="118" y="144.4">+12V</text>
<text x="141.2" y="144.4">1</text>
<text x="141.2" y="146.9">2</text>
<text x="141.2" y="149.5">3</text>
<text x="149.9" y="146.9">J8</text>
<text x="149.9" y="149.5">NAS Fan</text>
<text x="159.2" y="149.5">2</text>
<text x="33.5" y="150.7">GPIO9</text>
<text x="33.5" y="153.3">GND</text>
<text x="33.5" y="155.8">GPIO10</text>
<text x="55.9" y="155.8">GPIO21</text>
<text x="55.9" y="150.7">GPIO22</text>
<text x="58.9" y="153.3">GND</text>
<text x="141.2" y="152">4</text>
<text x="33.5" y="158.3">GPIO11</text>
<text x="33.5" y="160.9">GPIO12</text>
<text x="55.9" y="160.9">GPIO19</text>
<text x="55.9" y="158.3">GPIO20</text>
<text x="133.9" y="157.1">GND</text>
<text x="33.5" y="163.4">GPIO13</text>
<text x="33.5" y="166">GND</text>
<text x="55.9" y="163.4">GPIO18</text>
<text x="58.9" y="166">GND</text>
<text x="143.5" y="166">J10</text>
<text x="33.5" y="168.5">GPIO14</text>
<text x="33.5" y="171">GPIO15</text>
<text x="46.6" y="172.2" transform="rotate(-90 46.6 172.2)">SWCLK</text>
<text x="49.1" y="172.2" transform="rotate(-90 49.1 172.2)">GND</text>
<text x="51.7" y="172.2" transform="rotate(-90 51.7 172.2)">SWDIO</text>
<text x="55.9" y="171">GPIO16</text>
<text x="55.9" y="168.5">GPIO17</text>
<text x="123.7" y="172.3">GND</text>
<text x="143.5" y="168.5">UART Header</text>
<text x="15.7" y="176.1">GND</text>
<text x="19.9" y="174.9">Power</text>
<text x="20.8" y="177.4">SW1</text>
</g>
<g font-size="1.8" fill="#a90000">
<text x="31.7" y="22.6">1</text>
<text x="40.6" y="22.6">2</text>
<text x="71" y="22.6">1</text>
<text x="106.6" y="22.6">1</text>
<text x="133.3" y="22.6">1</text>
<text x="206.3" y="22.6">1</text>
<text x="258.4" y="20.1">1</text>
<text x="258.4" y="22.6">2</text>
<text x="31.7" y="25.1">3</text>
<text x="31.7" y="27.7">5</text>
<text x="40.6" y="25.1">4</text>
<text x="40.6" y="27.7">6</text>
<text x="71" y="25.1">2</text>
<text x="106.6" y="25.1">2</text>
<text x="133.3" y="25.1">2</text>
<text x="206.3" y="27.7">2</text>
<text x="258.4" y="25.1">3</text>
<text x="258.4" y="27.7">4</text>
<text x="31.1" y="35.3">11</text>
<text x="31.7" y="30.2">7</text>
<text x="31.7" y="32.8">9</text>
<text x="40" y="32.8">10</text>
<text x="40" y="35.3">12</text>
<text x="40.6" y="30.2">8</text>
<text x="106.6" y="34">1</text>
<text x="133.3" y="35.3">1</text>
<text x="258.4" y="30.2">5</text>
<text x="258.4" y="32.8">6</text>
<text x="258.4" y="35.3">7</text>
<text x="31.1" y="37.8">13</text>
<text x="31.1" y="40.4">15</text>
<text x="40" y="37.8">14</text>
<text x="40" y="40.4">16</text>
<text x="106.6" y="36.6">2</text>
<text x="133.3" y="37.8">2</text>
<text x="258.4" y="37.8">8</text>
<text x="258.4" y="40.4">9</text>
<text x="31.1" y="42.9">17</text>
<text x="31.1" y="45.5">19</text>
<text x="40" y="42.9">18</text>
<text x="40" y="45.5">20</text>
<text x="257.8" y="42.9">10</text>
<text x="257.8" y="45.5">11</text>
<text x="31.1" y="48">21</text>
<text x="31.1" y="50.5">23</text>
<text x="31.1" y="53.1">25</text>
<text x="40" y="48">22</text>
<text x="40" y="50.5">24</text>
<text x="40" y="53.1">26</text>
<text x="186.3" y="53.1">2</text>
<text x="191.5" y="50.2" transform="rotate(-90 191.5 50.2)">3</text>
<text x="257.8" y="48">12</text>
<text x="257.8" y="50.5">13</text>
<text x="257.8" y="53.1">14</text>
<text x="31.1" y="55.6">27</text>
<text x="31.1" y="58.2">29</text>
<text x="40" y="55.6">28</text>
<text x="40" y="58.2">30</text>
<text x="115.5" y="54.4">1</text>
<text x="115.5" y="56.9">3</text>
<text x="115.5" y="59.4">5</text>
<text x="124.4" y="54.4">2</text>
<text x="124.4" y="56.9">4</text>
<text x="124.4" y="59.4">6</text>
<text x="191.5" y="57.9" transform="rotate(-90 191.5 57.9)">1</text>
<text x="257.8" y="55.6">15</text>
<text x="257.8" y="58.2">16</text>
<text x="31.1" y="60.7">31</text>
<text x="31.1" y="63.2">33</text>
<text x="31.1" y="65.8">35</text>
<text x="40" y="60.7">32</text>
<text x="40" y="63.2">34</text>
<text x="40" y="65.8">36</text>
<text x="115.5" y="62">7</text>
<text x="115.5" y="64.5">9</text>
<text x="123.8" y="64.5">10</text>
<text x="124.4" y="62">8</text>
<text x="257.8" y="60.7">17</text>
<text x="257.8" y="63.2">18</text>
<text x="257.8" y="65.8">19</text>
<text x="31.1" y="68.3">37</text>
<text x="31.1" y="70.9">39</text>
<text x="40" y="68.3">38</text>
<text x="40" y="70.9">40</text>
<text x="257.8" y="68.3">20</text>
<text x="257.8" y="70.9">21</text>
<text x="257.8" y="73.4">22</text>
<text x="257.8" y="75.9">23</text>
<text x="257.8" y="78.5">24</text>
<text x="37.8" y="87.1" transform="rotate(-90 37.8 87.1)">2</text>
<text x="44.2" y="87.1" transform="rotate(-90 44.2 87.1)">7</text>
<text x="48" y="87.1" transform="rotate(-90 48 87.1)">8</text>
<text x="91.2" y="87.1" transform="rotate(-90 91.2 87.1)">2</text>
<text x="97.5" y="87.1" transform="rotate(-90 97.5 87.1)">7</text>
<text x="101.3" y="87.1" transform="rotate(-90 101.3 87.1)">8</text>
<text x="31" y="91.2">3</text>
<text x="51.4" y="91.2">6</text>
<text x="84.4" y="91.2">3</text>
<text x="104.7" y="91.2">6</text>
<text x="31" y="96.3">4</text>
<text x="51.4" y="96.3">5</text>
<text x="84.4" y="96.3">4</text>
<text x="104.7" y="96.3">5</text>
<text x="41.7" y="106.1" transform="rotate(-90 41.7 106.1)">1</text>
<text x="95" y="106.1" transform="rotate(-90 95 106.1)">1</text>
<text x="31" y="121.7">1</text>
<text x="31" y="124.2">2</text>
<text x="63.5" y="124.2">39</text>
<text x="63.5" y="121.7">40</text>
<text x="31" y="126.7">3</text>
<text x="31" y="129.3">4</text>
<text x="31" y="131.8">5</text>
<text x="63.5" y="131.8">36</text>
<text x="63.5" y="129.3">37</text>
<text x="63.5" y="126.7">38</text>
<text x="137.7" y="126.7">1</text>
<text x="137.7" y="129.3">2</text>
<text x="137.7" y="131.8">3</text>
<text x="31" y="134.4">6</text>
<text x="31" y="136.9">7</text>
<text x="63.5" y="136.9">34</text>
<text x="63.5" y="134.4">35</text>
<text x="137.7" y="134.4">4</text>
<text x="31" y="139.4">8</text>
<text x="31" y="142">9</text>
<text x="63.5" y="142">32</text>
<text x="63.5" y="139.4">33</text>
<text x="137.7" y="143.3">1</text>
<text x="30.4" y="144.5">10</text>
<text x="30.4" y="147.1">11</text>
<text x="30.4" y="149.6">12</text>
<text x="63.5" y="149.6">29</text>
<text x="63.5" y="147.1">30</text>
<text x="63.5" y="144.5">31</text>
<text x="137.7" y="145.8">2</text>
<text x="137.7" y="148.3">3</text>
<text x="30.4" y="152.1">13</text>
<text x="30.4" y="154.7">14</text>
<text x="63.5" y="152.1">28</text>
<text x="137.7" y="150.9">4</text>
<text x="30.4" y="157.2">15</text>
<text x="30.4" y="159.8">16</text>
<text x="63.5" y="159.8">25</text>
<text x="63.5" y="157.2">26</text>
<text x="30.4" y="162.3">17</text>
<text x="30.4" y="164.8">18</text>
<text x="30.4" y="167.4">19</text>
<text x="63.5" y="167.4">22</text>
<text x="63.5" y="164.8">23</text>
<text x="63.5" y="162.3">24</text>
<text x="137.1" y="166.1">2</text>
<text x="18.3" y="169.9">2</text>
<text x="26" y="169.9">1</text>
<text x="30.4" y="169.9">20</text>
<text x="63.5" y="169.9">21</text>
<text x="45.5" y="175.3" transform="rotate(-90 45.5 175.3)">41</text>
<text x="48" y="175.3" transform="rotate(-90 48 175.3)">42</text>
<text x="50.5" y="175.3" transform="rotate(-90 50.5 175.3)">43</text>
</g>
<g font-size="1.8" fill="#0f0f0f">
<text x="58.4" y="22.5">Display_On</text>
<text x="97.8" y="22.5">Pi1_On</text>
<text x="124.5" y="22.5">Pi3_On</text>
<text x="97.8" y="33.9">Pi2_On</text>
<text x="125.7" y="35.2">Pi4_On</text>
<text x="241.3" y="37.8">PWR_ON</text>
<text x="241.3" y="40.3">+5VDC_Standby</text>
<text x="191.8" y="47.9">PS_ON#</text>
<text x="176.5" y="53">PSU_ON</text>
<text x="241.3" y="58.1">PS_ON#</text>
<text x="20.3" y="91.1">3v3PWM2</text>
<text x="53.4" y="91.1">5V</text>
<text x="56.8" y="91.1">PWM2</text>
<text x="69.8" y="91.1">3v3RPMSignal2</text>
<text x="107.1" y="91.1">RPM Signal2</text>
<text x="20.3" y="96.2">3v3PWM1</text>
<text x="53.4" y="96.2">5V</text>
<text x="56.8" y="96.2">PWM1</text>
<text x="69.8" y="96.2">3v3RPMSignal1</text>
<text x="107.1" y="96.2">RPM Signal1</text>
<text x="17.8" y="121.6">UART TX</text>
<text x="17.8" y="124.1">UART RX</text>
<text x="71.1" y="124.1">+5VDC_Standby</text>
<text x="21.6" y="129.2">3v3PWM1</text>
<text x="124.5" y="129.2">RPM Signal1</text>
<text x="124.5" y="126.7">5V</text>
<text x="127.9" y="126.7">PWM1</text>
<text x="21.6" y="134.3">3v3PWM2</text>
<text x="15.2" y="141.9">3v3RPMSignal1</text>
<text x="124.5" y="143.2">5V</text>
<text x="127.9" y="143.2">PWM2</text>
<text x="15.2" y="147">3v3RPMSignal2</text>
<text x="124.5" y="145.7">RPM Signal2</text>
<text x="63.5" y="154.7">27 PSU_ON</text>
<text x="70.7" y="157.1">Pi4_On</text>
<text x="70.7" y="159.7">Pi3_On</text>
<text x="70.7" y="167.3">Pi1_On</text>
<text x="70.7" y="162.2">Pi2_On</text>
<text x="128.3" y="163.5">UART RX 1</text>
<text x="67" y="169.8">Display_On</text>
<text x="128.3" y="168.6">UART TX 3</text>
</g>
</svg>
